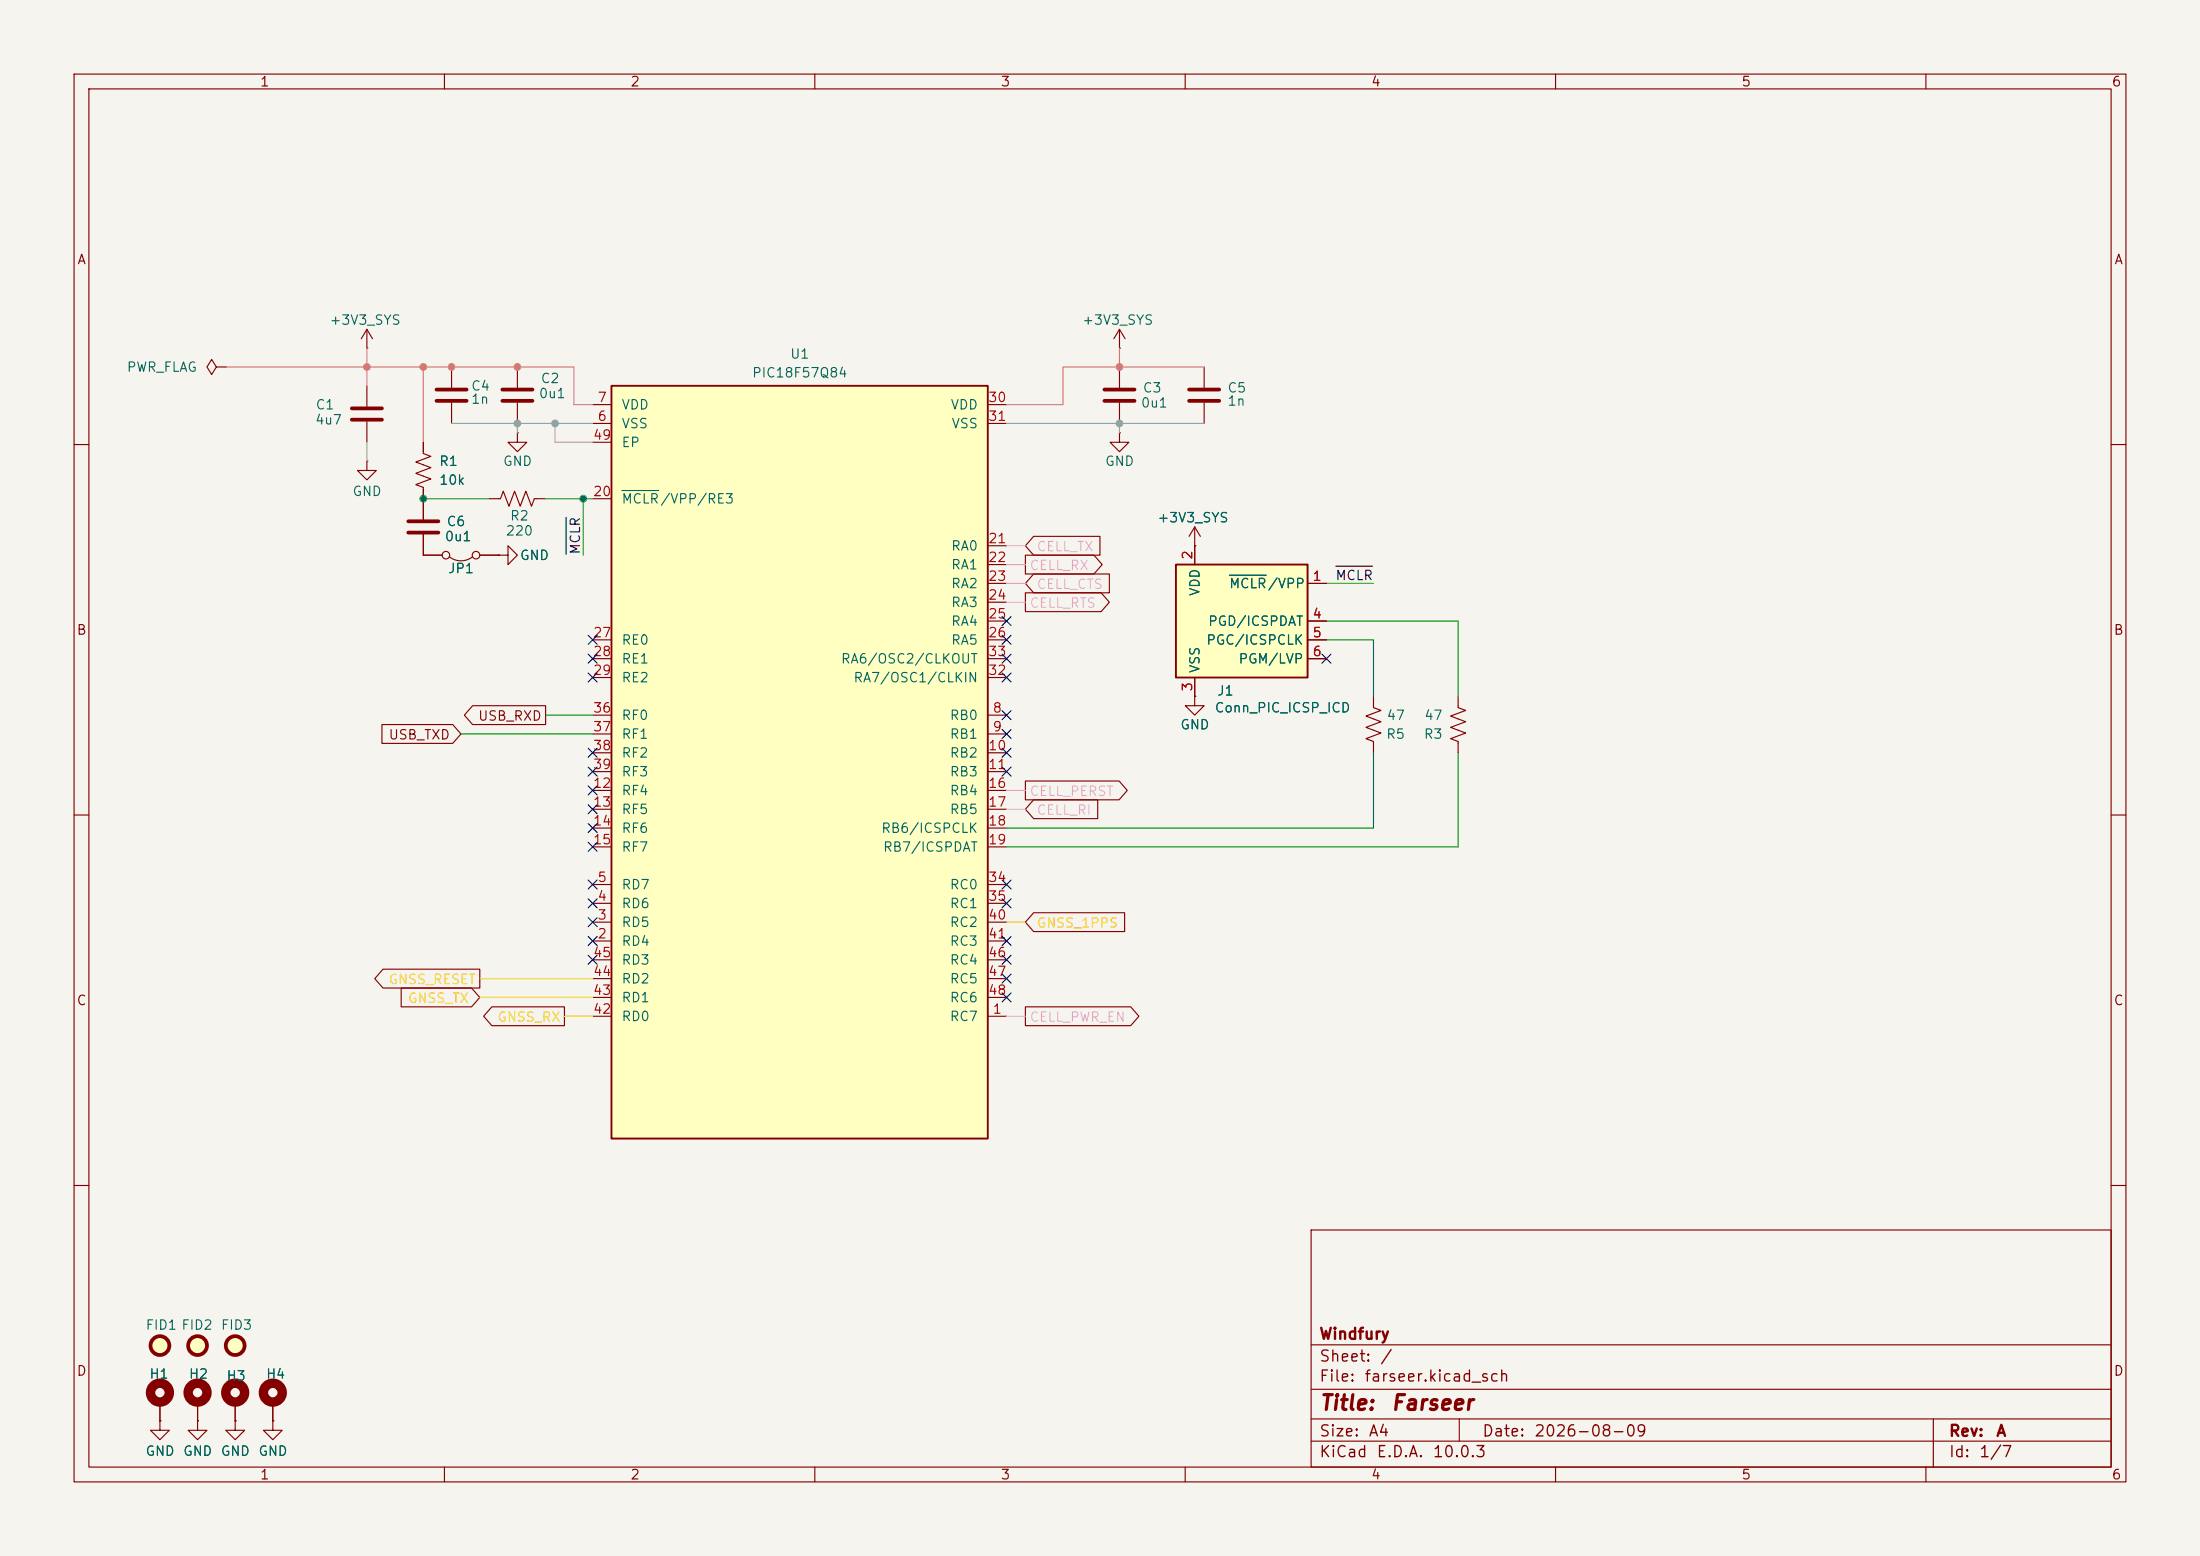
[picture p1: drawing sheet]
<svg xmlns="http://www.w3.org/2000/svg" width="297mm" height="210mm" viewBox="0 0 297 210" stroke-linecap="round" stroke-linejoin="round" font-family="sans-serif">
<path d="M0 0h297v210h-297z" fill="#f5f4ef" stroke="#f5f4ef" stroke-width=".14"/>
<g fill="none" stroke="#840000" stroke-width=".15">
<path d="M10 10h277v190h-277zM12 12h273v186h-273zM60 10v2M110 10v2M160 10v2M210 10v2M260 10v2M29.2 49.5l-.6-1-.7 1 .7 1 .6-1h1.3M30.5 49.5h.1M49.5 47h.1M49.5 44.5v2.5M49.5 52.1v2.8"/>
<path d="M49.5 56.9v2.8M49.5 44.5l-.7 1.2M49.5 44.5l.8 1.2M57.1 59.7v1.5l1.1 .4-2.1 .8 2.1 .7-2.1 .8 2.1 .7-2.1 .8 1 .4v4.3M61 49.5v2.8M61 54.4v2.8M69.8 58.4v1.3h1.3l-1.3 1.3-1.2-1.3h1.2M69.8 58.4h.1M69.8 49.5v2.8M69.8 54.4v2.8M151.1 47h.1M151.1 58.4v1.3h1.3l-1.3 1.3-1.2-1.3h1.2"/>
<path d="M151.1 58.4h.1M151.1 44.5l-.7 1.2M151.1 44.5l.8 1.2M151.1 44.5v2.5M151.1 49.5v2.8M151.1 54.4v2.8M162.6 49.5v2.8M162.6 54.4v2.8M10 60h2M49.5 62.2v1.3h1.3l-1.3 1.3-1.2-1.3h1.2M49.5 62.2h.1M57.1 72.1v2.8h2.6"/>
<path d="M60.7 75.2a2.54 2.54 0 0 0 3.1 0M64.8 74.9h2.5M67.3 74.9h1.3v-1.2l1.2 1.2-1.2 1.3v-1.3M67.3 74.9h.1M161.3 73.7h.1M161.3 71.1l-.8 1.3M161.3 71.1l.8 1.3M161.3 71.1v2.6M285 60h2M161.3 94v1.3h1.3l-1.3 1.2-1.3-1.2h1.3M161.3 94h.1M185.4 94v1.5l1 .4-2 .7 2 .8-2 .8 2 .7-2 .8 1 .4v1.5"/>
<path d="M196.8 94v1.5l1.1 .4-2.1 .7 2.1 .8-2.1 .8 2.1 .7-2.1 .8 1 .4v1.5M10 110h2M285 110h2M10 160h2M177 166h108v32h-108zM285 160h2M21.6 191.8v1.2h1.3l-1.3 1.3-1.3-1.3h1.3M21.6 191.8h.1M21.6 189.2v2.6M26.7 191.8v1.2h1.2l-1.2 1.3-1.3-1.3h1.3M26.7 191.8h.1M26.7 189.2v2.6"/>
<path d="M31.7 191.8v1.2h1.3l-1.3 1.3-1.2-1.3h1.2M31.7 191.8h.1M31.7 189.2v2.6M36.8 191.8v1.2h1.3l-1.3 1.3-1.2-1.3h1.2M36.8 191.8h.1M36.8 189.2v2.6M60 198v2M110 198v2M160 198v2M177 194.5h108M177 191.5h108M177 187.5h108"/>
<path d="M177 181.5h108M197 191.5v3M210 198v2M260 198v2M261 191.5v6.5"/>
<circle cx="60.2" cy="74.9" r=".51"/>
<circle cx="64.3" cy="74.9" r=".51"/>
</g>
<g fill="none" stroke="#840000" stroke-width=".51">
<path d="M47.5 56.6h4.1M47.5 55.1h4.1M58.9 52.6h4.1M58.9 54.1h4.1M67.8 52.6h4.1M67.8 54.1h4.1M149.1 52.6h4.1M149.1 54.1h4.1M160.5 52.6h4.1M160.5 54.1h4.1M55.1 70.4h4.1M55.1 71.9h4.1"/>
<circle cx="21.6" cy="181.6" r="1.27"/>
<circle cx="26.7" cy="181.6" r="1.27"/>
<circle cx="31.7" cy="181.6" r="1.27"/>
</g>
<g fill="#ffffc2" stroke="#ffffc2" stroke-width=".14">
<circle cx="31.7" cy="181.6" r="1.27"/>
<circle cx="21.6" cy="181.6" r="1.27"/>
<circle cx="26.7" cy="181.6" r="1.27"/>
</g>
<g fill="none" stroke="#840000" stroke-width="1.3">
<circle cx="21.6" cy="188" r="1.27"/>
<circle cx="26.7" cy="188" r="1.27"/>
<circle cx="31.7" cy="188" r="1.27"/>
<circle cx="36.8" cy="188" r="1.27"/>
</g>
<path d="M82.5 52.1h50.8v101.6h-50.8z" fill="#ffffc2"/>
<path d="M82.5 52.1h50.8v101.6h-50.8z" fill="none" stroke="#840000" stroke-width=".25"/>
<g fill="none" stroke="#840000" stroke-width=".15">
<path d="M80 57.2h2.5M80 54.6h2.5M80 59.7h2.5M133.3 57.2h2.6M133.3 54.6h2.6M80 67.3h2.5M133.3 73.7h2.6M133.3 76.2h2.6M133.3 78.7h2.6M80 96.5h2.5M80 99.1h2.5M80 86.4h2.5"/>
<path d="M80 88.9h2.5M80 91.4h2.5M133.3 96.5h2.6M133.3 99.1h2.6M133.3 81.3h2.6M133.3 83.8h2.6M133.3 86.4h2.6M133.3 88.9h2.6M133.3 91.4h2.6M80 119.4h2.5M80 101.6h2.5M80 104.1h2.5"/>
<path d="M80 106.7h2.5M80 109.2h2.5M80 111.8h2.5M80 114.3h2.5M133.3 119.4h2.6M133.3 101.6h2.6M133.3 104.1h2.6M133.3 106.7h2.6M133.3 109.2h2.6M133.3 111.8h2.6M133.3 114.3h2.6M80 137.2h2.5"/>
<path d="M80 127h2.5M80 124.5h2.5M80 121.9h2.5M80 134.6h2.5M80 132.1h2.5M80 129.5h2.5M133.3 137.2h2.6M133.3 127h2.6M133.3 124.5h2.6M133.3 121.9h2.6M133.3 134.6h2.6M133.3 132.1h2.6"/>
<path d="M133.3 129.5h2.6"/>
</g>
<path d="M83.9 66.2h5" fill="none" stroke="#006464" stroke-width=".15"/>
<path d="M158.7 76.2h17.8v15.2h-17.8z" fill="#ffffc2"/>
<path d="M158.7 76.2h17.8v15.2h-17.8z" fill="none" stroke="#840000" stroke-width=".25"/>
<g fill="none" stroke="#840000" stroke-width=".15">
<path d="M57.1 59.7v1.3M57.1 66v4.1M57.1 72.1v2.8h2.6M64.8 74.9h2.5M66 67.3h1.6l.3-1 .8 2 .8-2 .7 2 .8-2 .8 2 .3-1h1.6M67.3 74.9h.1M138.4 74.9h9.3l1.1 1.3-1.1 1.3h-9.3zM139.5 77.5h10.3v2.5h-10.3l-1.1-1.3zM139.5 72.4h9v2.5h-9l-1.1-1.2zM161.3 73.7h.1M161.3 73.7v2.5M176.5 78.7h2.6"/>
<path d="M51.6 97.8h9.5l1.1 1.3-1.1 1.2h-9.5zM63.8 95.2h9.9v2.6h-9.9l-1.1-1.3zM138.4 80h10.3l1.1 1.3-1.1 1.3h-10.3zM161.3 94h.1M161.3 91.4v2.6M176.5 83.8h2.6M176.5 86.4h2.6M176.5 88.9h2.6M138.4 105.4h12.7l1.1 1.3-1.1 1.3h-12.7zM139.5 107.9h8.7v2.6h-8.7l-1.1-1.3zM51.7 130.8h13.1v2.6h-13.1l-1.1-1.3zM54.2 133.3h9.5l1.1 1.3-1.1 1.3h-9.5z"/>
<path d="M66.4 135.9h9.8v2.5h-9.8l-1.1-1.2zM138.4 135.9h14.2l1.2 1.3-1.2 1.2h-14.2zM139.5 123.2h12.3v2.5h-12.3l-1.1-1.2zM21.6 191.8h.1M21.6 189.2v2.6M26.7 191.8h.1M26.7 189.2v2.6M31.7 191.8h.1M31.7 189.2v2.6M36.8 191.8h.1M36.8 189.2v2.6"/>
</g>
<path d="M166 77.6h4.9" fill="none" stroke="#006464" stroke-width=".15"/>
<path d="M76.4 69.8v5M180.3 76.4h5" fill="none" stroke="#0f0f0f" stroke-width=".15"/>
<path d="M30.5 49.5h47v5.1h2.5M49.5 47v5.1M57.1 49.5v10.2M151.1 47v2.5M162.6 49.5h-19.1v5.1h-7.6" fill="none" stroke="#ff7874" stroke-width=".15"/>
<path d="M57.1 67.3h8.9M73.7 67.3h6.3M78.7 67.3v7.6M179.1 78.7h6.3M62.2 99.1h17.8M73.7 96.5h6.3M179.1 83.8h17.7v10.2M179.1 86.4h6.3v7.6M185.4 101.6v10.2h-49.5M196.8 101.6v12.7h-60.9" fill="none" stroke="#009600" stroke-width=".15"/>
<path d="M64.8 132.1h15.2M64.8 134.6h15.2M76.2 137.2h3.8M135.9 124.5h2.5" fill="none" stroke="#ffd002" stroke-width=".15"/>
<path d="M49.5 59.7v2.5M61 57.2h19M69.8 57.2v1.2M74.9 57.2v2.5h5.1M135.9 57.2h26.7M151.1 57.2v1.2" fill="none" stroke="#a2a2a5" stroke-width=".15"/>
<path d="M135.9 78.7h2.5M135.9 76.2h2.5M135.9 73.7h2.5M135.9 81.3h2.5M135.9 106.7h2.5M135.9 109.2h2.5M135.9 137.2h2.5" fill="none" stroke="#ff95f4" stroke-width=".15"/>
<g fill="none" stroke="#000084" stroke-width=".15">
<path d="M79.4 88.3l1.2 1.2M79.4 85.8l1.2 1.2M79.4 90.8l1.2 1.2M80.6 88.3l-1.2 1.2M80.6 85.8l-1.2 1.2M80.6 90.8l-1.2 1.2M135.3 83.2l1.2 1.2M135.3 90.8l1.2 1.2M135.3 98.5l1.2 1.2M135.3 95.9l1.2 1.2M135.3 88.3l1.2 1.2M135.3 85.8l1.2 1.2"/>
<path d="M136.5 83.2l-1.2 1.2M136.5 90.8l-1.2 1.2M136.5 98.5l-1.2 1.2M136.5 95.9l-1.2 1.2M136.5 88.3l-1.2 1.2M136.5 85.8l-1.2 1.2M178.5 88.3l1.2 1.2M179.7 88.3l-1.2 1.2M79.4 103.5l1.2 1.2M79.4 101l1.2 1.2M79.4 106.1l1.2 1.2M79.4 108.6l1.2 1.2"/>
<path d="M79.4 111.2l1.2 1.2M79.4 113.7l1.2 1.2M79.4 118.8l1.2 1.2M80.6 103.5l-1.2 1.2M80.6 101l-1.2 1.2M80.6 106.1l-1.2 1.2M80.6 108.6l-1.2 1.2M80.6 111.2l-1.2 1.2M80.6 113.7l-1.2 1.2M80.6 118.8l-1.2 1.2M135.3 118.8l1.2 1.2M135.3 103.5l1.2 1.2"/>
<path d="M135.3 101l1.2 1.2M136.5 118.8l-1.2 1.2M136.5 103.5l-1.2 1.2M136.5 101l-1.2 1.2M79.4 121.3l1.2 1.2M79.4 128.9l1.2 1.2M79.4 123.9l1.2 1.2M79.4 126.4l1.2 1.2M80.6 121.3l-1.2 1.2M80.6 128.9l-1.2 1.2M80.6 123.9l-1.2 1.2M80.6 126.4l-1.2 1.2"/>
<path d="M135.3 121.3l1.2 1.2M135.3 126.4l1.2 1.2M135.3 128.9l1.2 1.2M135.3 134l1.2 1.2M135.3 131.5l1.2 1.2M136.5 121.3l-1.2 1.2M136.5 126.4l-1.2 1.2M136.5 128.9l-1.2 1.2M136.5 134l-1.2 1.2M136.5 131.5l-1.2 1.2"/>
</g>
<g fill="#ff7874" stroke="#ff7874" stroke-width=".14">
<circle cx="57.1" cy="49.5" r=".46"/>
<circle cx="61" cy="49.5" r=".46"/>
<circle cx="69.8" cy="49.5" r=".46"/>
<circle cx="49.5" cy="49.5" r=".46"/>
<circle cx="151.1" cy="49.5" r=".46"/>
</g>
<g fill="#009600" stroke="#009600" stroke-width=".14">
<circle cx="57.1" cy="67.3" r=".46"/>
<circle cx="78.7" cy="67.3" r=".46"/>
</g>
<g fill="#a2a2a5" stroke="#a2a2a5" stroke-width=".14">
<circle cx="69.8" cy="57.2" r=".46"/>
<circle cx="74.9" cy="57.2" r=".46"/>
<circle cx="151.1" cy="57.2" r=".46"/>
</g>
<g font-size="2" fill="#840000">
<text x="178" y="190.8">Title:</text>
<text x="187.7" y="190.8">Farseer</text>
</g>
<g font-size="1.5" fill="#840000">
<text x="178" y="184.2">Sheet:</text>
<text x="178" y="181.2">Windfury</text>
<text x="186.2" y="184.2">/</text>
<text x="178" y="186.9">File:</text>
<text x="184.1" y="186.9">farseer.kicad_sch</text>
<text x="178" y="197.1">KiCad</text>
<text x="178" y="194.3">Size:</text>
<text x="184.7" y="194.3">A4</text>
<text x="185.7" y="197.1">E.D.A.</text>
<text x="193.3" y="197.1">10.0.3</text>
<text x="200" y="194.3">Date:</text>
<text x="207" y="194.3">2026-08-09</text>
<text x="263" y="194.3">Rev:</text>
<text x="263" y="197.1">Id:</text>
<text x="267.1" y="197.1">1/7</text>
<text x="269.4" y="194.3">A</text>
</g>
<g font-size="1.3" fill="#840000">
<text x="35" y="12">1</text>
<text x="85" y="12">2</text>
<text x="135" y="12">3</text>
<text x="185" y="12">4</text>
<text x="235" y="12">5</text>
<text x="285" y="12">6</text>
<text x="10.3" y="36">A</text>
<text x="285.3" y="36">A</text>
<text x="10.3" y="86">B</text>
<text x="285.3" y="86">B</text>
<text x="52.4" y="100.1">USB_TXD</text>
<text x="64.5" y="97.6">USB_RXD</text>
<text x="10.3" y="136">C</text>
<text x="285.3" y="136">C</text>
<text x="10.3" y="186">D</text>
<text x="285.3" y="186">D</text>
<text x="35" y="200">1</text>
<text x="85" y="200">2</text>
<text x="135" y="200">3</text>
<text x="185" y="200">4</text>
<text x="235" y="200">5</text>
<text x="285" y="200">6</text>
</g>
<g font-size="1.3" fill="#006464">
<text x="44.4" y="44.2">+3V3_SYS</text>
<text x="146" y="44.2">+3V3_SYS</text>
<text x="17" y="50.5">PWR_FLAG</text>
<text x="63.5" y="53">C4</text>
<text x="72.9" y="52">C2</text>
<text x="101.4" y="51.3">PIC18F57Q84</text>
<text x="106.6" y="48.7">U1</text>
<text x="154.2" y="53.3">C3</text>
<text x="165.6" y="53.3">C5</text>
<text x="42.4" y="57.6">4u7</text>
<text x="42.5" y="55.6">C1</text>
<text x="63.5" y="54.8">1n</text>
<text x="72.7" y="54.1">0u1</text>
<text x="83.8" y="58.1">VSS</text>
<text x="83.8" y="55.6">VDD</text>
<text x="128.2" y="55.6">VDD</text>
<text x="128.4" y="58.1">VSS</text>
<text x="153.9" y="55.3">0u1</text>
<text x="165.6" y="55.1">1n</text>
<text x="59.2" y="63.2">R1</text>
<text x="59.2" y="65.7">10k</text>
<text x="67.8" y="63.2">GND</text>
<text x="83.8" y="60.7">EP</text>
<text x="149.1" y="63.2">GND</text>
<text x="47.5" y="67.3">GND</text>
<text x="60.2" y="71.3">C6</text>
<text x="68.8" y="70.6">R2</text>
<text x="83.8" y="68.3">MCLR/VPP/RE3</text>
<text x="156.2" y="70.8">+3V3_SYS</text>
<text x="60" y="73.4">0u1</text>
<text x="60.4" y="77.7">JP1</text>
<text x="68.2" y="72.6">220</text>
<text x="70.1" y="75.9">GND</text>
<text x="128.3" y="74.6">RA0</text>
<text x="128.3" y="77.2">RA1</text>
<text x="128.3" y="79.7">RA2</text>
<text x="128.3" y="82.3">RA3</text>
<text x="162.3" y="80.5" transform="rotate(-90 162.3 80.5)">VDD</text>
<text x="165.8" y="79.7">MCLR/VPP</text>
<text x="83.8" y="87.3">RE0</text>
<text x="83.8" y="89.9">RE1</text>
<text x="113.4" y="89.9">RA6/OSC2/CLKOUT</text>
<text x="128.3" y="84.8">RA4</text>
<text x="128.3" y="87.3">RA5</text>
<text x="162.8" y="87.3">PGC/ICSPCLK</text>
<text x="163" y="84.8">PGD/ICSPDAT</text>
<text x="167.1" y="89.9">PGM/LVP</text>
<text x="83.8" y="92.4">RE2</text>
<text x="115.1" y="92.4">RA7/OSC1/CLKIN</text>
<text x="162.3" y="90.9" transform="rotate(-90 162.3 90.9)">VSS</text>
<text x="164.2" y="94.2">J1</text>
<text x="83.8" y="97.5">RF0</text>
<text x="83.8" y="100">RF1</text>
<text x="128.1" y="97.5">RB0</text>
<text x="128.1" y="100">RB1</text>
<text x="159.3" y="98.8">GND</text>
<text x="163.9" y="96.5">Conn_PIC_ICSP_ICD</text>
<text x="187" y="100">R5</text>
<text x="187.1" y="97.5">47</text>
<text x="192.1" y="100">R3</text>
<text x="192.2" y="97.5">47</text>
<text x="83.8" y="107.7">RF4</text>
<text x="83.8" y="102.6">RF2</text>
<text x="83.8" y="105.1">RF3</text>
<text x="128.1" y="102.6">RB2</text>
<text x="128.1" y="105.1">RB3</text>
<text x="128.1" y="107.7">RB4</text>
<text x="83.8" y="110.2">RF5</text>
<text x="83.8" y="112.7">RF6</text>
<text x="118.9" y="112.7">RB6/ICSPCLK</text>
<text x="128.1" y="110.2">RB5</text>
<text x="83.8" y="115.3">RF7</text>
<text x="119.1" y="115.3">RB7/ICSPDAT</text>
<text x="83.8" y="125.4">RD5</text>
<text x="83.8" y="122.9">RD6</text>
<text x="83.8" y="120.4">RD7</text>
<text x="128.1" y="120.4">RC0</text>
<text x="128.1" y="122.9">RC1</text>
<text x="128.1" y="125.4">RC2</text>
<text x="83.8" y="128">RD4</text>
<text x="83.8" y="130.5">RD3</text>
<text x="128.1" y="128">RC3</text>
<text x="128.1" y="130.5">RC4</text>
<text x="83.8" y="135.6">RD1</text>
<text x="83.8" y="133.1">RD2</text>
<text x="128.1" y="133.1">RC5</text>
<text x="128.1" y="135.6">RC6</text>
<text x="83.8" y="138.1">RD0</text>
<text x="128.1" y="138.1">RC7</text>
<text x="19.6" y="179.8">FID1 FID2</text>
<text x="29.7" y="179.8">FID3</text>
<text x="20.1" y="186.4">H1</text>
<text x="25.4" y="186.4">H2</text>
<text x="30.5" y="186.6">H3</text>
<text x="35.8" y="186.4">H4</text>
<text x="19.6" y="196.8">GND</text>
<text x="24.6" y="196.8">GND</text>
<text x="29.7" y="196.8">GND</text>
<text x="34.8" y="196.8">GND</text>
</g>
<g font-size="1.3" fill="#a90000">
<text x="80" y="59.7">49</text>
<text x="80.6" y="57.1">6</text>
<text x="80.6" y="54.6">7</text>
<text x="133.3" y="54.6">30</text>
<text x="133.3" y="57.1">31</text>
<text x="80" y="67.3">20</text>
<text x="133.3" y="73.6">21</text>
<text x="133.3" y="76.2">22</text>
<text x="161.3" y="75.6" transform="rotate(-90 161.3 75.6)">2</text>
<text x="133.3" y="78.7">23</text>
<text x="133.3" y="81.3">24</text>
<text x="133.3" y="83.8">25</text>
<text x="177.1" y="78.7">1</text>
<text x="177.1" y="83.8">4</text>
<text x="80" y="86.3">27</text>
<text x="80" y="88.9">28</text>
<text x="133.3" y="86.3">26</text>
<text x="133.3" y="88.9">33</text>
<text x="177.1" y="86.3">5</text>
<text x="177.1" y="88.9">6</text>
<text x="80" y="91.4">29</text>
<text x="133.3" y="91.4">32</text>
<text x="161.3" y="93.4" transform="rotate(-90 161.3 93.4)">3</text>
<text x="80" y="96.5">36</text>
<text x="80" y="99">37</text>
<text x="80" y="101.6">38</text>
<text x="133.3" y="101.6">10</text>
<text x="133.9" y="96.5">8</text>
<text x="133.9" y="99">9</text>
<text x="80" y="106.7">12</text>
<text x="80" y="104.1">39</text>
<text x="133.3" y="104.1">11</text>
<text x="133.3" y="106.7">16</text>
<text x="80" y="109.2">13</text>
<text x="80" y="111.7">14</text>
<text x="133.3" y="109.2">17</text>
<text x="133.3" y="111.7">18</text>
<text x="80" y="114.3">15</text>
<text x="80.6" y="119.4">5</text>
<text x="133.3" y="114.3">19</text>
<text x="133.3" y="119.4">34</text>
<text x="80.6" y="124.4">3</text>
<text x="80.6" y="121.9">4</text>
<text x="133.3" y="121.9">35</text>
<text x="133.3" y="124.4">40</text>
<text x="80" y="129.5">45</text>
<text x="80.6" y="127">2</text>
<text x="133.3" y="127">41</text>
<text x="133.3" y="129.5">46</text>
<text x="80" y="137.1">42</text>
<text x="80" y="134.6">43</text>
<text x="80" y="132.1">44</text>
<text x="133.3" y="132.1">47</text>
<text x="133.3" y="134.6">48</text>
<text x="133.9" y="137.1">1</text>
</g>
<g font-size="1.3" fill="#0f0f0f">
<text x="78.6" y="74.9" transform="rotate(-90 78.6 74.9)">MCLR</text>
<text x="180.2" y="78.6">MCLR</text>
</g>
<g font-size="1.3" fill="#ff95f4">
<text x="138.9" y="77.3">CELL_RX</text>
<text x="139.9" y="74.7">CELL_TX</text>
<text x="138.9" y="82.3">CELL_RTS</text>
<text x="139.9" y="79.8">CELL_CTS</text>
<text x="138.9" y="107.7">CELL_PERST</text>
<text x="139.9" y="110.3">CELL_RI</text>
<text x="138.9" y="138.2">CELL_PWR_EN</text>
</g>
<g font-size="1.3" fill="#ffd002">
<text x="139.9" y="125.5">GNSS_1PPS</text>
<text x="52.4" y="133.1">GNSS_RESET</text>
<text x="55" y="135.7">GNSS_TX</text>
<text x="67.1" y="138.2">GNSS_RX</text>
</g>
</svg>
